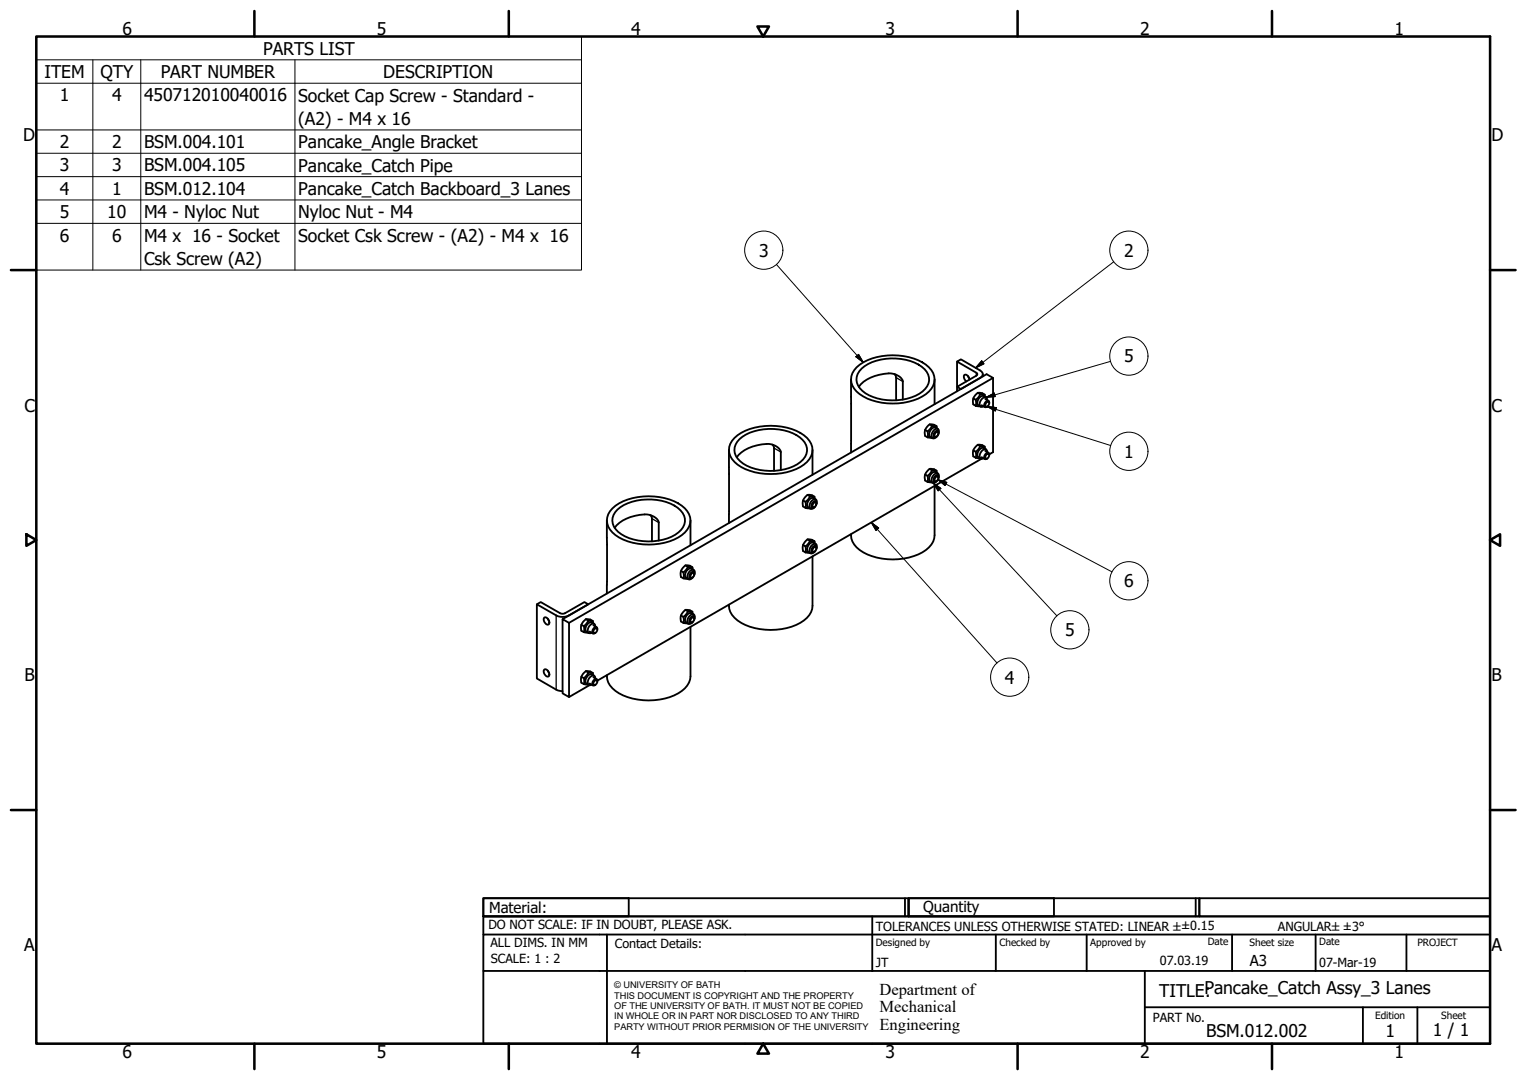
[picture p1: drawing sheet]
<svg xmlns="http://www.w3.org/2000/svg" width="420mm" height="297mm" viewBox="0 0 420 297" stroke-linecap="round" stroke-linejoin="round" font-family="sans-serif">
<!-- layer: Visible (ISO) -->
<g fill="none" stroke="#000" stroke-width=".51">
<path d="M263.3 99.4l1.1-.6 5.3 3.1a1.08 1.08 0 0 1 .7 1 1.08 1.08 0 0 1-.7 1l-5.3 3.1-1.1-.6 5.3-3.1 .3-.4-.3-.4zM263.3 99.4v8.2M234.2 104.4v20.1M235.7 101a16.2 16.2 0 0 1 14.4-2.8 8.6 8.6 0 0 1 6.9 5.3 5.1 5.1 0 0 1-3.2 5.5 17.6 17.6 0 0 1-17.3-.6 4.5 4.5 0 0 1-.8-7.4zM236.3 106.4a10.7 10.7 0 0 1 10.1-3.4l1.1 .6 .9 1.1v5.2M237.1 101.4a14.7 14.7 0 0 1 16.5-.5 4 4 0 0 1 .3 6.8 14.8 14.8 0 0 1-16.6-.2 3.8 3.8 0 0 1-.2-6.1zM246.1 102.9l.5 1v6.2M254.6 118.2l.6 .4M255.8 116.7l.7 .4M257.2 104.4v6.8M257.5 119l.5-.2a.85 .85 0 0 1 .1 .9 .85 .85 0 0 1-.8 .4 .87 .87 0 0 1 .2-1.1zM257.7 117.2a1.86 1.86 0 0 0-1.9-.4 1.86 1.86 0 0 0-1.2 1.4l-.1 .4a1.4 1.4 0 0 0 .7 1.7"/>
<path d="M257.8 117.8l-.1-.6-1.2-.1-1.3 1.5v1.7l1.2 .1M257.8 118.4l.2 .1M258.1 118l-.7-.4a1.71 1.71 0 0 0-1.5 2.6l.7 .3M258.2 119.5a1 1 0 0 0-.4-1.6 1.81 1.81 0 0 0-1.2 2.6 1.16 1.16 0 0 0 1.3-.6M258.2 119.1l-.2-.6a1.21 1.21 0 0 0-1 1.7l.7-.1M266.3 103.4l.4 .7M266.8 104.4l-.1-.4a1.07 1.07 0 0 0-1.4-.8 1.41 1.41 0 0 0 .6 1.7M267.8 109.6l.7 .4M268.5 111.6l1.1 .1M269 108l.7 .4M270.1 111.4l.9 .6M270.4 102.9v.6"/>
<path d="M271 108.5a1.85 1.85 0 0 0-1.9-.4 1.85 1.85 0 0 0-1.3 1.5l-.1 .4a1.38 1.38 0 0 0 .8 1.6M271.1 109.1l-.1-.6-1.3-.1-1.2 1.6v1.6M271.1 109.7l.9 .5M271.3 109.3l-.6-.4a1.69 1.69 0 0 0-1.5 2.6l.7 .4M271.5 110.6l.5-.1a.85 .85 0 0 1 0 .9 .85 .85 0 0 1-.8 .4 .97 .97 0 0 1 .3-1.2zM271.6 110l-.2-.7a1.64 1.64 0 0 0-1.6 .9 1.64 1.64 0 0 0 .1 1.7l.7-.2M272.2 110.9l-.3-.7a1.18 1.18 0 0 0-.9 1.7l.7-.1M273.2 103.9v20.5l-1 .6M168.5 139.8a16.2 16.2 0 0 1 14.4-2.8 8.7 8.7 0 0 1 7 5.3 5.2 5.2 0 0 1-3.3 5.5 17.6 17.6 0 0 1-17.2-.6 4.6 4.6 0 0 1-.9-7.4zM200.6 123.7v20.2M202.1 120.4a16.2 16.2 0 0 1 14.4-2.8 8.7 8.7 0 0 1 7 5.3 5.2 5.2 0 0 1-3.3 5.5 17.7 17.7 0 0 1-17.3-.6 4.5 4.5 0 0 1-.8-7.4zM202.7 125.8a10.7 10.7 0 0 1 10.1-3.4 2.76 2.76 0 0 1 2 1.9v5"/>
<path d="M203.5 120.8a14.7 14.7 0 0 1 16.5-.5 4 4 0 0 1 .3 6.7 14.7 14.7 0 0 1-16.6-.1 3.8 3.8 0 0 1-.2-6.1zM212.6 122.3l.4 .9v6.3M221 137.6l.6 .4M222.2 136.1l.7 .4M223.2 139.5l.2 .1M223.6 123.7v6.9M223.9 138.4l.5-.3a.85 .85 0 0 1 .1 1 .85 .85 0 0 1-.8 .4 .94 .94 0 0 1 .2-1.1zM224.1 136.6a1.85 1.85 0 0 0-1.9-.5 1.85 1.85 0 0 0-1.2 1.5l-.1 .4a1.38 1.38 0 0 0 .7 1.7M224.2 137.2l-.1-.6-1.2-.1-1.3 1.5v1.7l1.2 .1M224.2 137.8l.2 .1M224.5 137.4l-.7-.4a1.71 1.71 0 0 0-1.4 2.6l.6 .3M224.6 138.9a1 1 0 0 0-.4-1.6 1.8 1.8 0 0 0-1.2 2.6 1.15 1.15 0 0 0 1.3-.6"/>
<path d="M224.6 138.5l-.2-.6a1.17 1.17 0 0 0-1 1.7l.7-.1M254.6 130.5l.6 .4M255.8 129l.7 .4M256.8 120.1l.2 .1M256.8 132.4l.2 .1M257.2 133.6v13.6a6.2 6.2 0 0 1-4.5 5.3 17.7 17.7 0 0 1-16.2-1.2 5 5 0 0 1-2.3-4.4M257.5 131.2l.5-.2a.84 .84 0 0 1 .1 .9 .84 .84 0 0 1-.9 .4 .93 .93 0 0 1 .3-1.1zM257.7 129.5a1.73 1.73 0 0 0-2.9 .5l-.3 .9a1.41 1.41 0 0 0 .7 1.7M257.8 130.1l-.1-.6-1.2-.1-1.3 1.5v1.7l1.2 .1M257.8 130.6l.2 .2M258.1 130.2l-.7-.3a1.7 1.7 0 0 0-1.5 2.5l.7 .4M258.2 131.7a.98 .98 0 0 0-.4-1.5 1.81 1.81 0 0 0-1.2 2.6 1.23 1.23 0 0 0 1.3-.7"/>
<path d="M258.2 131.4l-.2-.7a1.21 1.21 0 0 0-1 1.8l.7-.2M267.8 123.9l.7 .4M268.5 125.9l1.1 .1M269 122.3l.7 .4M270 126.2l-105.6 61M270.1 125.7l.9 .6M271 122.8a1.85 1.85 0 0 0-1.9-.4 1.85 1.85 0 0 0-1.3 1.5l-.1 .4a1.38 1.38 0 0 0 .8 1.6M271.1 123.4l-.1-.6-1.3-.1-1.2 1.6v1.6M271.1 124l.9 .5M271.3 123.6l-.6-.4a1.69 1.69 0 0 0-1.5 2.6l.7 .3M271.4 125.1l.5-.3a.75 .75 0 0 1 .1 .9 .75 .75 0 0 1-.9 .3zM271.6 124.3l-.2-.7a1.62 1.62 0 0 0-1.6 .8 1.62 1.62 0 0 0 .1 1.8l.7-.1"/>
<path d="M272.2 125l-.3-.5a1.18 1.18 0 0 0-.9 1.7l.7-.1M272.2 125v.2M167 143.1v20.1M169.1 145.2a10.7 10.7 0 0 1 10.1-3.4l1.1 .6a1.74 1.74 0 0 1 1 1.3v5M169.9 140.2a14.8 14.8 0 0 1 15.6-1.1 4.6 4.6 0 0 1 2.8 5.1 8.6 8.6 0 0 1-7.2 4.5 13.2 13.2 0 0 1-11.7-3.1 3.8 3.8 0 0 1 .5-5.4zM179 141.7l.4 .9v6.3M187.4 157l.6 .4M188.6 155.5l.7 .4M189.7 158.9l.1 .1M190 143.1v6.9M190.3 157.8l.5-.3a.85 .85 0 0 1 .1 1 .85 .85 0 0 1-.8 .4 .91 .91 0 0 1 .2-1.1zM190.5 156a1.84 1.84 0 0 0-1.9-.5 1.84 1.84 0 0 0-1.2 1.5v1.7l.6 .4"/>
<path d="M190.6 156.6l-.1-.6-1.2-.1-1.3 1.5v1.7l1.2 .1M190.6 157.2l.3 .1M190.9 156.8l-.7-.4a1.69 1.69 0 0 0-1.4 2.5l.6 .4M191 158.2a.97 .97 0 0 0-.4-1.5 1.8 1.8 0 0 0-1.2 2.6 1.13 1.13 0 0 0 1.4-.6M191.1 157.9l-.3-.6a1.17 1.17 0 0 0-1 1.7l.7-.1M221 149.9l.6 .4M222.2 148.3l.7 .4M223.2 151.8l.2 .1M223.6 153v13.6a6.2 6.2 0 0 1-4.5 5.3 17.7 17.7 0 0 1-16.2-1.2 5 5 0 0 1-2.3-4.4M223.9 150.6l.6-.2a.85 .85 0 0 1 0 .9 .85 .85 0 0 1-.9 .4 .93 .93 0 0 1 .3-1.1zM224.1 148.9a1.73 1.73 0 0 0-2.9 .5l-.3 .9a1.41 1.41 0 0 0 .7 1.6M224.2 149.5l-.1-.6-1.2-.2-1.3 1.6v1.6l1.2 .1"/>
<path d="M224.2 150l.2 .1M224.5 149.6l-.7-.3a1.7 1.7 0 0 0-1.4 2.5l.6 .4M224.6 151.1a1 1 0 0 0-.4-1.6 1.79 1.79 0 0 0-1.2 2.7 1.22 1.22 0 0 0 1.3-.7M224.6 150.8l-.2-.7a1.19 1.19 0 0 0-1 1.8l.7-.2M147.7 166.2l1.1-.6 5.3 3 .7 .2 .7-.2 5.3-3 1.1 .6-5.3 3.1-1.8 .4-1.8-.4-5.3-3.1v20.4l5.3 3.1 1.8 .4M149.7 169.9a1.22 1.22 0 0 1 1.2 .6 1.22 1.22 0 0 1 0 1.3 1.35 1.35 0 0 1-1.2-1.9zM150.7 170.2l.4 .6M154.8 170.3l1.8 1v20.4l-1.8-1zM154.8 170.3l116.7-67.4 1.7 1-116.6 67.4M160 171.8l.7 .4M160.7 173.9l1.1 .1M161.2 170.3l.7 .4"/>
<path d="M162.2 173.7l1 .5M163.1 170.8a1.86 1.86 0 0 0-1.9-.5 1.86 1.86 0 0 0-1.2 1.5v1.7l.7 .4M163.2 171.4l-.1-.6-1.2-.1-1.2 1.5v1.7M163.3 172l.8 .5M163.5 171.6l-.6-.4a1.71 1.71 0 0 0-1.5 2.5l.6 .4M163.6 173l.5-.3a.75 .75 0 0 1 .1 1 .75 .75 0 0 1-.9 .3zM163.8 172.3l-.2-.7a1.62 1.62 0 0 0-1.6 .8 1.62 1.62 0 0 0 .1 1.7l.7-.1M164.4 173.1l-.3-.6a1.19 1.19 0 0 0-1 1.7l.7-.1M187.4 169.3l.6 .4M188.6 167.7l.7 .4M189.7 171.1l.1 .2M190 172.4v13.6a6.3 6.3 0 0 1-4.5 5.3 17.7 17.7 0 0 1-16.1-1.3 5 5 0 0 1-2.4-4.3"/>
<path d="M190.4 170l.5-.2a.85 .85 0 0 1 0 .9 .85 .85 0 0 1-.8 .4 .93 .93 0 0 1 .3-1.1zM190.5 168.2a1.86 1.86 0 0 0-1.9-.4 1.86 1.86 0 0 0-1.2 1.5l-.1 .4a1.41 1.41 0 0 0 .7 1.6M190.6 168.9l-.1-.7-1.2-.1-1.3 1.6v1.6l1.2 .2M190.6 169.4l.3 .1M190.9 169l-.7-.4a1.69 1.69 0 0 0-1.4 2.6l.6 .4M191 170.5a.97 .97 0 0 0-.4-1.6 1.79 1.79 0 0 0-1.2 2.7 1.19 1.19 0 0 0 1.4-.7M191.1 170.2l-.3-.7a1.19 1.19 0 0 0-1 1.7l.7-.1M149.7 184.2a1.22 1.22 0 0 1 1.2 .5 1.22 1.22 0 0 1 0 1.4 1.35 1.35 0 0 1-1.2-1.9zM150.7 184.5l.4 .6M160 186.1l.7 .4M160.7 188.2l1.1 .1M161.2 184.6l.7 .4"/>
<path d="M162.2 188.5l-5.6 3.2M162.2 188l1 .5M163.1 185.1a1.86 1.86 0 0 0-1.9-.5 1.86 1.86 0 0 0-1.2 1.5v1.7l.7 .4M163.2 185.7l-.1-.6-1.2-.1-1.2 1.5v1.7M163.3 186.3l.8 .5M163.5 185.9l-.6-.4a1.72 1.72 0 0 0-1.5 2.5l.6 .4M163.6 187.3l.5-.3a.75 .75 0 0 1 .1 1 .75 .75 0 0 1-.9 .3zM163.8 186.6l-.2-.7a1.62 1.62 0 0 0-1.6 .8 1.62 1.62 0 0 0 .1 1.7l.7-.1M164.4 187.4l-.3-.6a1.19 1.19 0 0 0-1 1.7l.7-.1"/>
</g>
<!-- layer: Visible Narrow (ISO) -->
<path d="M246.6 103.9l1.8 1M268.6 102.5v.8M213 123.2l1.8 1.1M179.4 142.6l1.9 1.1M153 169.3v20.4" fill="none" stroke="#000" stroke-width=".36"/>
<!-- layer: Symbol (ISO) -->
<g fill="none" stroke="#000" stroke-width=".28">
<path d="M10 16.5v-6.5h150v6.5M10 16.5h150v6.4M10 16.5v57.8h150v-51.4M25.5 16.5v57.8M38.7 16.5v57.8M81.2 16.5v57.8M10 22.9h150M10 35.7h150M10 42.1h150M10 48.6h150M10 55h150M10 61.4h150"/>
<path d="M213.6 72.7l23.9 27M306.5 72l-38 29.2M235.5 98.1l.7-.6 1.3 2.2zM270.1 99.3l.6 .8-2.2 1.1zM305.6 99.4l-34.3 9.9M271.3 109.3l2.3-1.2 .3 1zM271.7 111.8l2.5 .3-.3 1zM271.7 111.8l33.9 10.7M256.8 132.8l2.1 1.5-.8 .7zM256.8 132.8l34 36.6M258.1 131.9l2.4 .8-.5 .8zM258.1 131.9l47.9 25.4"/>
<path d="M239.7 143.7l2.1 1.5-.8 .7zM239.7 143.7l34.6 38.7"/>
<circle cx="210.2" cy="68.8" r="5.3"/>
<circle cx="310.6" cy="68.8" r="5.3"/>
<circle cx="310.6" cy="97.9" r="5.3"/>
<circle cx="310.6" cy="124.1" r="5.3"/>
<circle cx="310.6" cy="159.7" r="5.3"/>
<circle cx="294.4" cy="173.2" r="5.3"/>
<circle cx="277.8" cy="186.2" r="5.3"/>
</g>
<!-- layer: Border (ISO) -->
<g fill="none" stroke="#000" stroke-width=".7">
<path d="M10 10h400v277h-400zM70 3v7M140 3v7M208.4 7.3h3.2l-1.6 2.7zM280 3v7M350 3v7M3 74.3h7M410 74.3h7M7.3 146.9l2.7 1.6-2.7 1.6zM410 148.5l2.7-1.6v3.2zM3 222.8h7M410 222.8h7"/>
<path d="M70 287v7M140 287v7M210 287l1.6 2.8h-3.2zM280 287v7M350 287v7"/>
</g>
<!-- layer: Title (ISO) -->
<g fill="none" stroke="#000" stroke-width=".51">
<path d="M133 247h40v5h-40zM133 247h117v5h-117zM133 257v-5h277v5M133 257h277v30h-277zM167 257v30M240 252v15M249 247v5M250 247h40v5h-40zM250 247h80v5h-80zM274 257v10M299 257v10M329 247v5"/>
<path d="M330 247h80v5h-80zM339 257v10M362 257v10M387 257v10M133 267h277M315 277h95M315 267v20M375 277v10M390 277v10"/>
</g>
<!-- layer: Symbol (ISO) -->
<g fill="#000" stroke="#000" stroke-width=".28">
<path d="M235.5 98.1l2 1.6zM235.5 98.1l.7-.6 1.3 2.2zM270.1 99.3l-1.6 1.9zM270.1 99.3l.6 .8-2.2 1.1zM271.3 109.3l2.3-1.2zM271.3 109.3l2.3-1.2 .3 1zM271.7 111.8l2.5 .3zM271.7 111.8l2.5 .3-.3 1zM256.8 132.8l2.1 1.5zM256.8 132.8l2.1 1.5-.8 .7zM258.1 131.9l2.4 .8zM258.1 131.9l2.4 .8-.5 .8z"/>
<path d="M239.7 143.7l2.1 1.5zM239.7 143.7l2.1 1.5-.8 .7z"/>
</g>
<g font-size="4.8">
<text x="33.7" y="9.6">6</text>
<text x="103.7" y="9.6">5</text>
<text x="173.7" y="9.6">4</text>
<text x="243.7" y="9.6">3</text>
<text x="313.7" y="9.6">2</text>
<text x="383.7" y="9.6">1</text>
<text x="72.4" y="15">PARTS LIST</text>
<text x="12.3" y="21.4">ITEM</text>
<text x="27.6" y="21.5">QTY</text>
<text x="44.2" y="21.4">PART NUMBER</text>
<text x="105.5" y="21.5">DESCRIPTION</text>
<text x="16.5" y="27.9">1</text>
<text x="30.8" y="27.8">4</text>
<text x="39.6" y="27.9">450712010040016</text>
<text x="82" y="27.9">Socket Cap Screw - Standard -</text>
<text x="82" y="34.3">(A2) - M4 x 16</text>
<text x="6.3" y="38.9">D</text>
<text x="16.5" y="40.7">2</text>
<text x="30.8" y="40.7">2</text>
<text x="39.6" y="40.7">BSM.004.101</text>
<text x="82" y="40.8">Pancake_Angle Bracket</text>
<text x="410.4" y="38.9">D</text>
<text x="16.5" y="47.1">3</text>
<text x="30.8" y="47.1">3</text>
<text x="39.6" y="47.1">BSM.004.105</text>
<text x="82" y="47.2">Pancake_Catch Pipe</text>
<text x="16.5" y="53.5">4</text>
<text x="30.8" y="53.5">1</text>
<text x="39.6" y="53.6">BSM.012.104</text>
<text x="82" y="53.6">Pancake_Catch Backboard_3 Lanes</text>
<text x="16.5" y="60">5</text>
<text x="29.5" y="60">10</text>
<text x="39.6" y="60">M4 - Nyloc Nut</text>
<text x="82" y="60">Nyloc Nut - M4</text>
<text x="16.5" y="66.4">6</text>
<text x="30.8" y="66.4">6</text>
<text x="39.6" y="66.5">M4 x 16 - Socket</text>
<text x="82" y="66.5">Socket Csk Screw - (A2) - M4 x 16</text>
<text x="208.9" y="70.6">3</text>
<text x="309.3" y="70.6">2</text>
<text x="39.6" y="72.9">Csk Screw (A2)</text>
<text x="309.3" y="99.7">5</text>
<text x="6.7" y="113.2">C</text>
<text x="410.4" y="113.2">C</text>
<text x="309.3" y="125.9">1</text>
<text x="309.3" y="161.5">6</text>
<text x="293.1" y="175">5</text>
<text x="6.8" y="187.4">B</text>
<text x="276.5" y="188">4</text>
<text x="410.4" y="187.4">B</text>
<text x="6.7" y="261.7">A</text>
<text x="410.4" y="261.7">A</text>
<text x="319" y="274.2">TITLEPancake_Catch Assy_3 Lanes</text>
<text x="331.5" y="274.2">:</text>
<text x="331.9" y="285.3">BSM.012.002</text>
<text x="381.2" y="285.3">1</text>
<text x="394.2" y="285">1 / 1</text>
<text x="33.7" y="291">6</text>
<text x="103.7" y="290.9">5</text>
<text x="173.7" y="290.9">4</text>
<text x="243.7" y="291">3</text>
<text x="313.7" y="291">2</text>
<text x="383.7" y="290.9">1</text>
</g>
<g font-size="4.6">
<text x="242" y="273.7">Department of</text>
<text x="242" y="278.4">Mechanical</text>
<text x="242" y="283.2">Engineering</text>
</g>
<g font-size="4.1">
<text x="134.6" y="251.1">Material:</text>
<text x="254" y="250.8">Quantity</text>
<text x="343.9" y="265.6">A3</text>
</g>
<g font-size="3.5">
<text x="134.4" y="255.6">DO NOT SCALE: IF IN DOUBT, PLEASE ASK.</text>
<text x="241" y="256">TOLERANCES UNLESS OTHERWISE STATED: LINEAR ±±0.15</text>
<text x="351.6" y="256">ANGULAR±±3°</text>
<text x="134.9" y="260.6">ALL DIMS. IN MM</text>
<text x="169.2" y="260.6">Contact Details:</text>
<text x="135.1" y="264.8">SCALE: 1 : 2</text>
<text x="241" y="266">JT</text>
<text x="319.2" y="265.5">07.03.19</text>
<text x="363" y="266">07-Mar-19</text>
<text x="317.2" y="281.2">PART No.</text>
</g>
<g font-size="2.8">
<text x="241" y="260.1">Designed by</text>
<text x="275" y="260.1">Checked by</text>
<text x="300" y="260.1">Approved by</text>
<text x="332.3" y="260">Date</text>
<text x="343.8" y="260.1">Sheet size</text>
<text x="363" y="260">Date</text>
<text x="390" y="260.1">PROJECT</text>
<text x="378.4" y="280.1">Edition</text>
<text x="396.6" y="280.1">Sheet</text>
</g>
<g font-size="2.5">
<text x="169" y="271.9">© UNIVERSITY OF BATH</text>
<text x="169" y="274.7">THIS DOCUMENT IS COPYRIGHT AND THE PROPERTY</text>
<text x="169" y="277.5">OF THE UNIVERSITY OF BATH. IT MUST NOT BE COPIED</text>
<text x="169" y="280.4">IN WHOLE OR IN PART NOR DISCLOSED TO ANY THIRD</text>
<text x="169" y="283.2">PARTY WITHOUT PRIOR PERMISION OF THE UNIVERSITY</text>
</g>
</svg>
